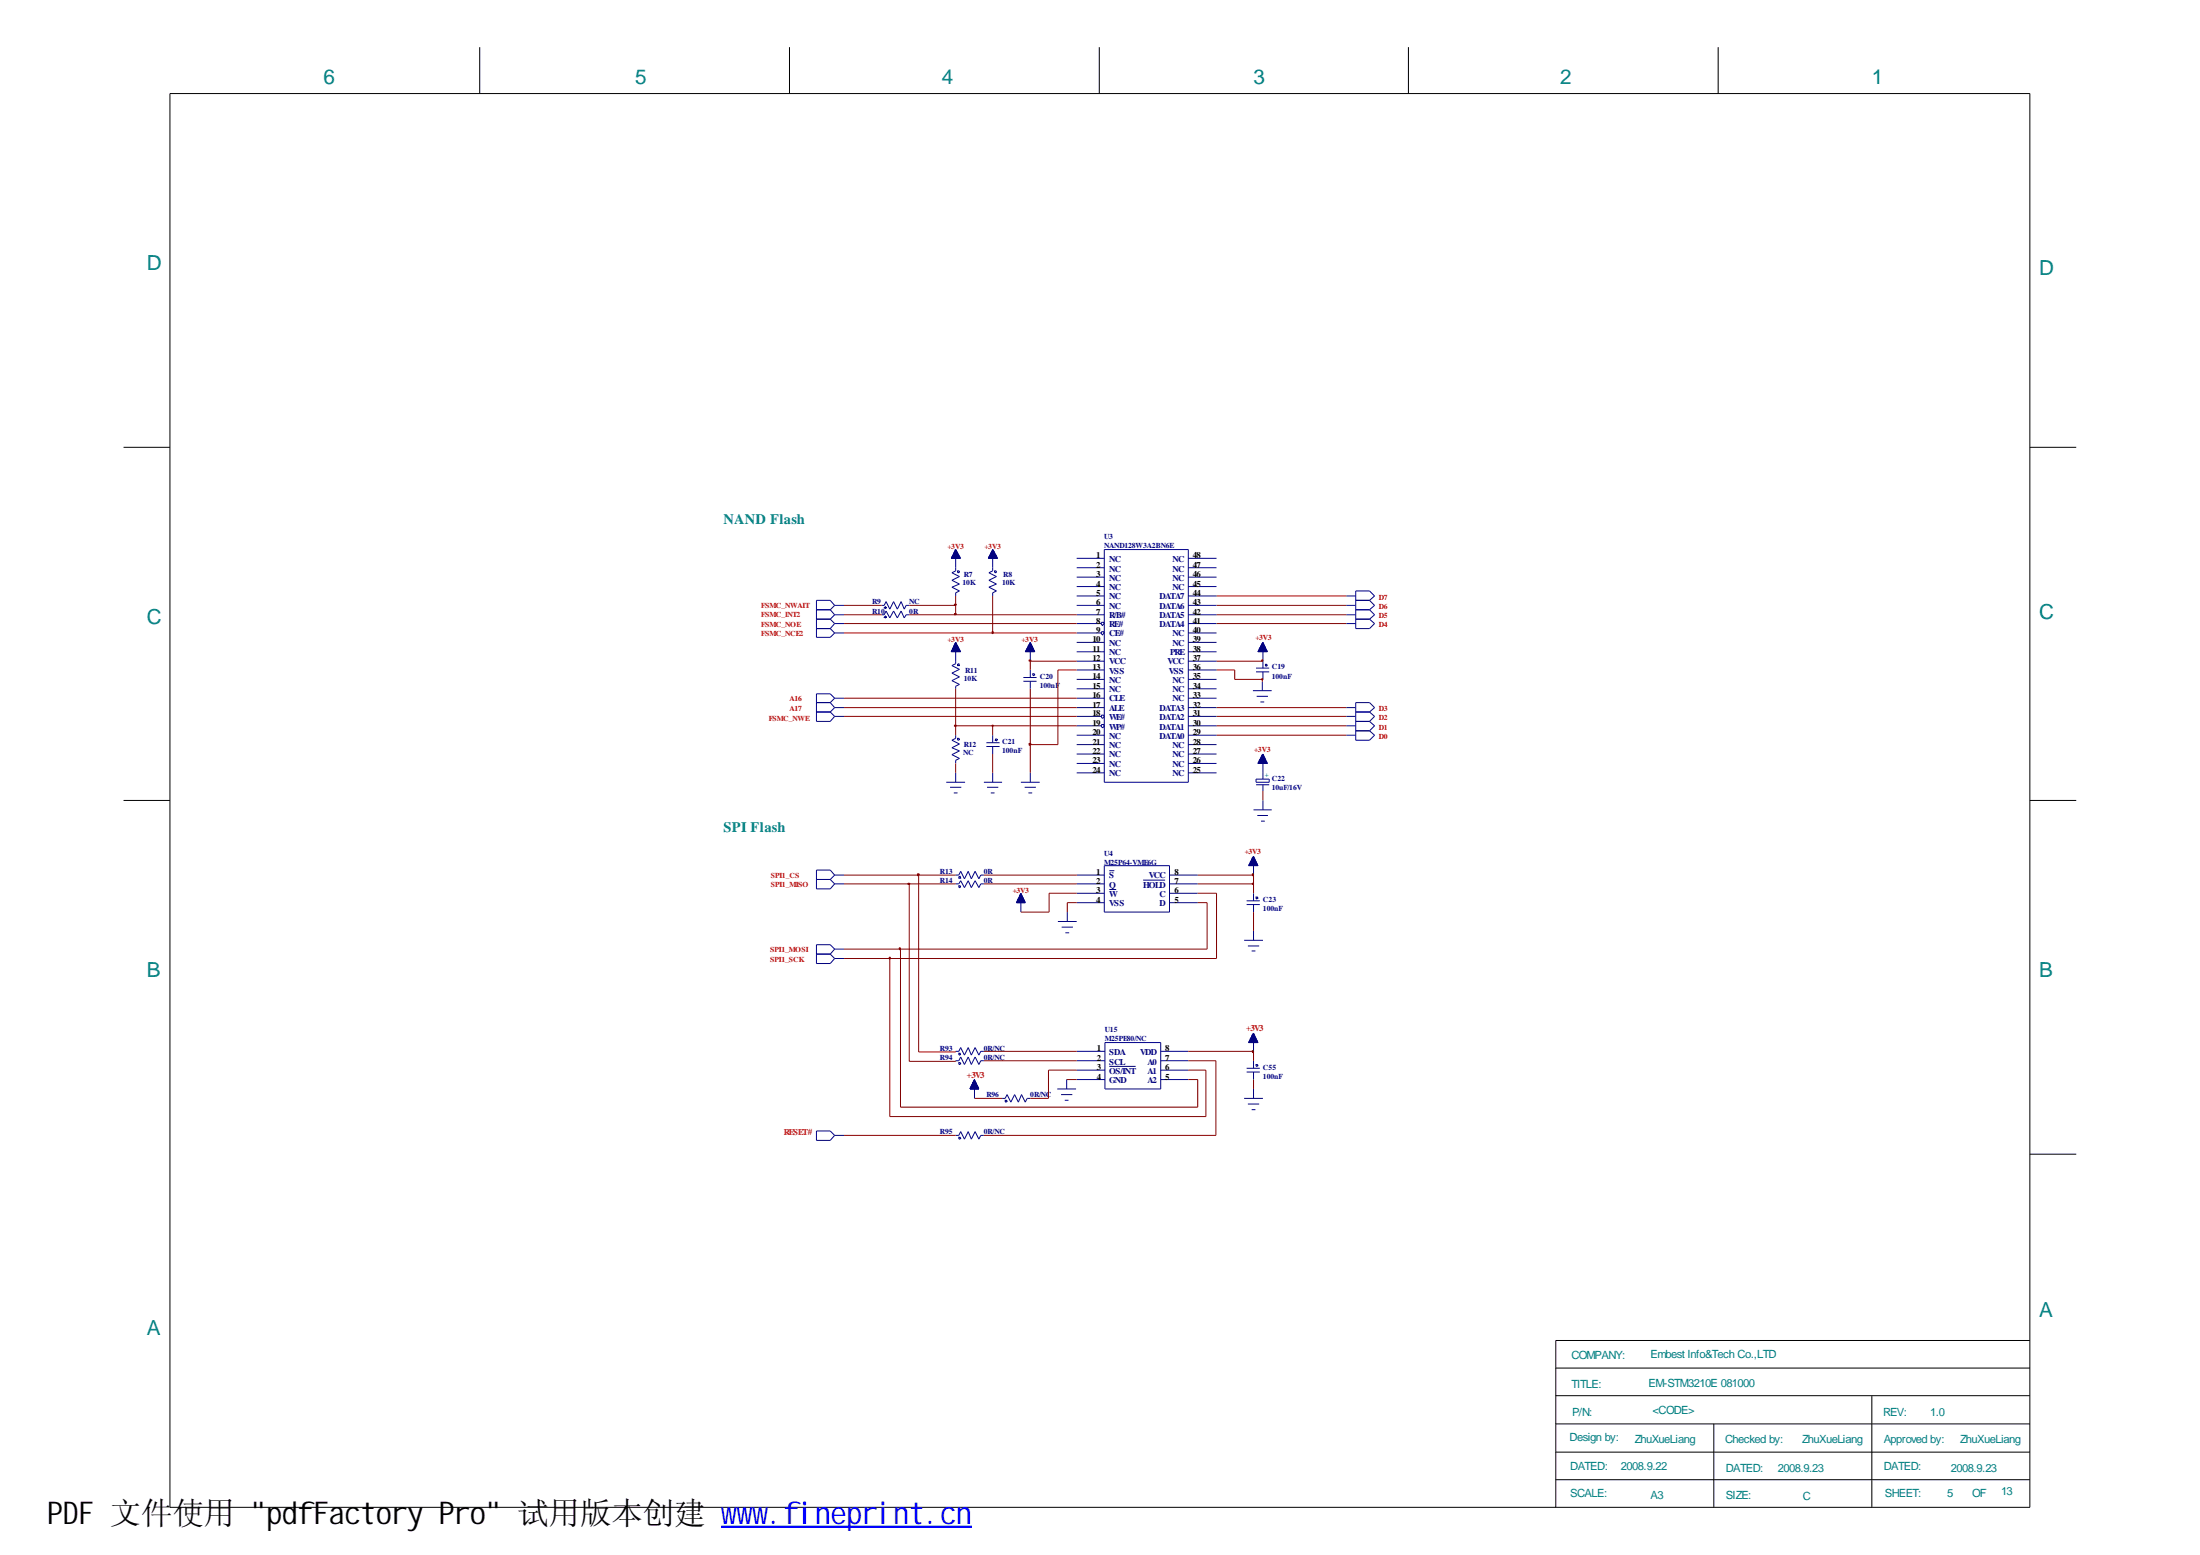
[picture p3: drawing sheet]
<svg xmlns="http://www.w3.org/2000/svg" width="297mm" height="210mm" viewBox="0 0 297 210" stroke-linecap="round" stroke-linejoin="round" font-family="sans-serif">
<g fill="none" stroke="#000080" stroke-width=".14">
<path d="M128.5 75.3h1.1v.1M128.5 75.2h1M128.5 75.1v.3M128.6 75.1h.9v.3M128.7 74.9h.8v.5M128.8 74.8h.6v.6M128.8 74.7h.5M128.8 75.4v-.8h.5v.8M128.9 74.5h.3M128.9 74.4v1M128.9 74.4h.3v1M128.9 74.4h.2"/>
<path d="M128.9 74.3h.2v1.1M128.9 74.2v1.2M129 74.2v2.9l-.5 .2 1 .5-1 .5 1 .5-1 .5 1 .5-.5 .2v.4M129 74.2l.7 1.2h-1.3zM129.3 77.1h.2v.1l-.1 .1zM129.4 74.9h-.7v.5M129.5 75h-.9v.4M133.5 75.3h1.1v.1M133.5 75.2h1.1M133.5 75.1v.3M133.6 75.1h.9M133.6 75.4v-.4h.9v.4"/>
<path d="M133.7 74.9h.8M133.7 75.4v-.5h.8v.5M133.8 74.8h.6v.6M133.8 74.7h.6M133.8 74.6v.8M133.9 74.6h.4M133.9 75.4v-.9h.4v.9M133.9 74.4h.3M133.9 75.4v-1h.3v1M134 74.2v2.9l-.5 .2 1 .5-1 .5 1 .5-1 .5 1 .5-.5 .2v.4M134 74.2l.7 1.2h-1.3zM134 74.3h.1v1.1"/>
<path d="M134.3 77.1h.2v.2l-.2-.1zM145.4 75.4h3.7M145.4 76.6h3.7M145.4 77.9h3.7M145.4 79.2h3.7M149.1 74.2h11.3v31.4h-11.3zM160.4 75.4h3.9M160.4 76.6h3.9M160.4 77.9h3.9M160.4 79.2h3.9M110.2 83.6h1.9M110.2 82.3h1.9"/>
<path d="M110.2 84.9h1.9M110.2 94.8h1.9M110.2 96.1h1.9M112.1 82.3l.6 .7M112.1 83.6l.6 .6M112.1 84.9l.6 .5M112.1 94.8l.6 .7M112.1 96.1l.6 .6M112.7 83h1.3M112.7 81.7h1.3M112.7 84.2h1.3M112.7 85.4h1.3"/>
<path d="M112.7 94.2h1.3M112.7 95.5h1.3M112.7 96.7h1.3M112.7 83l-.6 .6M112.7 81.7l-.6-.7h-1.9v5h1.9l.6-.6M112.7 94.2l-.6-.5h-1.9v3.7h1.9l.6-.7M112.7 84.2l-.6 .7M112.7 94.2l-.6 .6M112.7 95.5l-.6 .6M112.7 81.7l-.6 .6M119 83h.4l.2-.5 .5 .9 .5-.9 .6 .9 .5-.9 .4 .9 .2-.4h.5M119 81.7h.4l.2-.5 .5 1 .5-1 .6 1 .5-1 .4 1 .2-.5h.5"/>
<path d="M119.5 83.2l.2 .1-.2 .1-.1-.1zM119.5 81.9l.2 .2h-.2h-.1zM128.5 88v-.3h1v.3M128.5 87.8h1.1v.2M128.6 88v-.4h.9v.4M128.6 87.6h.9M128.7 87.5h.8M128.8 87.1v.9M128.8 87.2h.5v.8M128.8 87.3h.6v.7M128.9 87v1M128.9 87.1h.3v.9"/>
<path d="M128.9 87.1h.3M128.9 88v-1.2h.2v1.2M128.9 87h.3M128.9 86.9h.2M129 99.2v.5l-.5 .2 1 .5-1 .5 1 .5-1 .5 1 .5-.5 .2v.5M129 86.7v2.9l-.5 .2 1 .6-1 .5 1 .5-1 .5 1 .5-.5 .2v.4M129 86.7l.7 1.3h-1.3M129 86.7l-.6 1.3M129.3 99.7h.2v.1l-.1 .1zM129.3 89.7l.2-.1v.2h-.2zM129.4 87.4h-.7v.6M129.6 87.9h-1.2v.1"/>
<path d="M134 99.2v1.1M134.5 99.8h.2l-.2 .2-.1-.1zM138.2 92h1.8M138.2 91.5h1.8M138.5 87.9h1.2v.1M138.6 87.7h1v.3M138.6 87.6h.9M138.6 87.6v.4M138.7 87.6h.8v.4M138.8 87.4h.6v.6M138.9 87.2h.5v.8M138.9 87.1h.4"/>
<path d="M138.9 87.1v.9M138.9 87.1h.4v.9M139 86.9h.2v1.1M139.1 86.7v2.6M139.1 90.4v1.1M139.1 92v1M139.1 86.7l-.7 1.3h1.3M139.1 86.8h-.1v1.2M139.1 86.7l.6 1.3M139.2 87h-.3v1M139.4 87.3h-.6v.7M139.4 90.9h.2l.1 .2-.2 .1z"/>
<path d="M139.4 87.5h-.7v.5M139.6 87.8h-1.1v.2M145.4 83h3.7M145.4 81.7h3.7M145.4 80.4h3.7M145.4 84.2h3.3M145.4 85.4h3.3M145.4 86.7h3.7M145.4 88h3.7M145.4 89.3h3.7M145.4 90.4h3.7M145.4 91.7h3.7"/>
<path d="M145.4 93h3.7M145.4 94.2h3.7M145.4 95.5h3.7M145.4 96.7h3.3M145.4 98h3.3M145.4 99.2h3.7M148.8 84h.2l.1 .2-.3 .2-.1-.2zM148.8 85.3h.2l.1 .1-.3 .3-.1-.3zM148.8 96.5h.2l.1 .2-.3 .3-.1-.3zM148.8 97.8h.2l.1 .2-.3 .2-.1-.2zM160.4 83h3.9M160.4 81.7h3.9"/>
<path d="M160.4 80.4h3.9M160.4 84.2h3.9M160.4 85.4h3.9M160.4 86.7h3.9M160.4 88h3.9M160.4 89.3h3.9M160.4 90.4h3.9M160.4 91.7h3.9M160.4 93h3.9M160.4 94.2h3.9M160.4 95.5h3.9M160.4 96.7h3.9"/>
<path d="M160.4 98h3.9M160.4 99.2h3.9M169.2 93.2h2.5M169.6 90.7h1.8M169.6 90.2h1.8M169.7 94h1.5M169.8 88h1.3M169.8 88v-.1h1.3v.1M170 87.7h1v.3M170 87.6h.9v.4M170 87.6v.4M170.1 87.6h.8"/>
<path d="M170.1 87.5h.8M170.1 87.4v.6M170.2 87.4h.7v.6M170.2 94.8h.5M170.3 87.2h.5v.8M170.3 87.1h.4v.9M170.3 87.1v.9M170.3 87.1h.4M170.3 87h.3M170.3 86.9v1.1M170.4 86.9h.2v1.1M170.4 92v1.2"/>
<path d="M170.5 86.7v3.5M170.5 90.7v1M170.5 86.8h-.1v1.2M170.5 86.7l-.7 1.3M170.5 86.7l.6 1.3M170.8 87.3h-.6v.7M170.9 89.7h.1l.1 .1-.2 .1zM171 87.8h-1.1v.2M181.8 83h1.2M181.8 81.7h1.2M181.8 80.4h1.2M181.8 84.2h1.2"/>
<path d="M181.8 95.5h1.2M181.8 96.7h1.2M181.8 98h1.2M181.8 99.2h1.2M183 83.6h1.9M183 82.3h1.9M183 96.1h1.9M183 81h1.9M183 97.4h1.9M183 98.7h1.9M184.9 81l.7-.6-.7-.6h-1.9v5.1h1.9l.7-.7-.7-.6M184.9 96.1l.7-.6-.7-.7h-1.9v5.1h1.9l.7-.7-.7-.5"/>
<path d="M184.9 81l.7 .7-.7 .6M184.9 82.3l.7 .7-.7 .6M184.9 96.1l.7 .6-.7 .7M184.9 97.4l.7 .6-.7 .7M110.2 118.7h1.9M112.1 118.7l.6 .6M112.7 118.1h1.3M112.7 119.3h1.3M112.7 118.1l-.6-.7h-1.9v2.6h1.9l.6-.7M112.7 118.1l-.6 .6M127.8 105.6h2.5M128.3 106.3h1.5"/>
<path d="M128.8 107h.5M129 118.1h.5l.2-.5 .5 1 .5-1 .4 1 .6-1 .5 1 .2-.5h.4M129 119.3h.5l.2-.4 .5 .9 .5-.9 .4 .9 .6-.9 .5 .9 .2-.5h.4M129 104.3v1.3M129.5 118.4l.1-.1 .1 .2h-.2zM129.5 119.6h.1l.1 .1-.2 .1zM132.8 105.6h2.5M133.2 100.8h1.8M133.2 100.3h1.8M133.3 106.3h1.5M133.8 107h.5M134 100.8v1"/>
<path d="M134 104.3v1.3M137.8 105.6h2.6M138.3 106.3h1.6M138.9 107h.5M139.1 104.3v1.3M145.4 118.1h3.7M145.4 119.3h3.7M145.4 100.5h3.7M145.4 101.8h3.7M145.4 103.1h3.7M145.4 104.3h3.7M149.1 116.9h8.8v6.2h-8.8z"/>
<path d="M149.8 117.5h.7M154.3 118.8h3M157.9 118.1h3.8M157.9 119.3h3.8M160.4 100.5h3.9M160.4 101.8h3.9M160.4 103.1h3.9M160.4 104.3h3.9M168.7 116.8h1.1v.1M168.7 116.7v.2M168.7 116.7h1.1M168.7 116.9v-.3h1.1v.3"/>
<path d="M168.8 116.5h.9v.4M168.8 116.4h.8M168.8 116.3h.8M168.8 116.3v.6M168.9 116.3h.7v.6M169 116.1h.5v.8M169 116h.4v.9M169 115.9v1M169.1 115.9h.2M169.1 115.8h.2M169.1 115.8v1.1M169.2 115.8h.1v1.1"/>
<path d="M169.2 115.6l-.6 1.3h1.2M169.2 115.6v2.5M169.2 109.3h2.5M169.2 115.6l.6 1.3M169.2 115.7v1.2M169.5 116.2h-.6v.7M169.6 105.2h1.8v.4h-1.8zM169.6 105.9h1.8M169.8 110.1h1.4M169.8 103.1h1.3M169.8 103v.1M169.9 103h1.1"/>
<path d="M170 102.8h1v.3M170 102.7h.9v.4M170 102.6v.5M170.1 102.6h.8M170.1 102.5h.8M170.1 102.5v.6M170.2 102.5h.7v.6M170.2 102.4h.6M170.2 102.3v.8M170.3 102.3h.5v.8M170.3 102.2h.4v.9M170.3 102.1v1"/>
<path d="M170.3 110.8h.5M170.3 102.1h.4M170.3 102h.3M170.3 102v1.1M170.4 102h.2v1.1M170.4 101.9h.1M170.4 101.8v1.3M170.5 101.8v3.4M170.5 105.9v.9M170.5 108v1.3M170.5 101.8l-.7 1.3M170.5 101.8l.6 1.3"/>
<path d="M171 102.9h-1.1v.2M171.1 103v.1M110.2 128.8h1.9M112.1 128.8l.6 .6M112.7 128.1l-.6-.6h-1.9v2.6h1.9l.6-.7M112.7 128.1h1.3M112.7 128.1l-.6 .7M112.7 129.4h1.3M137.3 121.8v-.2h1v.2M137.3 121.7h1M137.4 121.5h.9M137.4 121.4h.9v.4"/>
<path d="M137.4 121.3v.5M137.5 121.3h.7v.5M137.6 121.2h.5M137.6 121.8v-.7h.5v.7M137.7 121h.3M137.7 120.9h.3v.9M137.7 120.8v1M137.8 120.8h.1v1M137.8 120.7h.1M137.8 120.7v1.1M137.8 120.6l.6 1.2h-1.2M137.8 120.6v2.5"/>
<path d="M137.8 120.6l-.6 1.2M138.2 121.3h-.7v.5M138.4 121.8h-1.2M142.8 124.4h2.6M143.3 125.2h1.6M143.8 125.9h.6M144.1 123.1v1.3M145.4 120.6h3.7M145.4 121.8h3.7M149.8 120.1h.9M157.9 120.6h3.8M157.9 121.8h3.8"/>
<path d="M168 126.9h2.5M168.3 122.1h1.8M168.3 121.6h1.8M168.5 127.7h1.5M169 128.4h.5M169 139.8v.9M169 139.9h.4v.8M169 140h.5v.7M169.1 139.8h.3M169.1 139.7h.2M169.2 120.6v1M169.2 122.1v1"/>
<path d="M169.2 125.7v1.2M169.2 139.5v2.5M169.2 139.5l-.6 1.2h1.2M169.2 139.5v1.2M169.2 139.5l.6 1.2M169.6 121.1h.2v.2h-.1zM110.2 152.7h1.9l.6 .6-.6 .6h-1.9zM112.7 153.3h1.3M129 141.9h.5l.2-.5 .5 1 .5-1 .4 1 .6-1 .5 1 .2-.5h.4M129 143.2h.5l.2-.5 .5 1 .5-1 .4 1 .6-1 .5 1 .2-.5h.4M129 153.3h.5l.2-.5 .5 1 .5-1 .4 1 .6-1 .5 1 .2-.5h.4M129.5 142.2h.1l.1 .1-.2 .1z"/>
<path d="M129.5 143.4h.1l.1 .2-.2 .1zM129.5 153.5h.1l.1 .2-.2 .1zM131 146.9h1.2M131.1 146.7h1v.3M131.1 146.6h.9v.4M131.1 147v-.5h.8v.5M131.2 146.4h.7M131.3 146.2h.5v.8M131.3 146.1h.4M131.3 146.1v.9M131.4 146.1h.3v.9M131.4 147v-1h.3v1"/>
<path d="M131.5 145.9h.2M131.6 145.7l.6 1.3h-1.2M131.6 145.7v2.6M131.6 145.7l-.6 1.3M131.6 145.8h-.1v1.2M131.8 146.3h-.6v.7M132 146.7h-.9v.3M132.1 146.8h-1.1v.2M135.3 148.3h.4l.3-.5 .5 1 .5-1 .5 1 .4-1 .5 1 .3-.5h.4M135.7 148.5h.2l.1 .2-.2 .1zM142.7 147h2.6M143.3 147.8h1.5"/>
<path d="M143.8 148.5h.5M144 145.7v1.3M145.4 141.9h3.8M145.4 143.2h3.8M145.4 144.5h3.8M145.4 145.7h3.8M149.2 140.7h7.5v6.3h-7.5zM149.8 143.9h3.5M156.7 141.9h3.7M156.7 143.2h3.7M156.7 144.5h3.7M156.7 145.7h3.7"/>
<path d="M168 148.3h2.5M168.3 144.7h1.8M168.3 144.2h1.8M168.5 149h1.5M168.7 140.6h1.1v.1M168.7 140.7v-.2h1.1v.2M168.7 140.4h1v.3M168.8 140.7v-.6h.8v.6M168.8 140.3h.9M168.8 140.2h.8M169 149.8h.5M169.1 140.7v-1.1h.2v1.1"/>
<path d="M169.2 143.2v1M169.2 144.7v1M169.2 147v1.3M169.5 140.1h-.6v.6M169.6 143.7h.2v.2h-.1zM169.8 140.6h-1.1v.1"/>
</g>
<g fill="none" stroke="#800000" stroke-width=".14">
<path d="M114 83h5M114 81.7h5M114 84.2h31.4M114 85.4h31.4M114 96.7h31.4M114 94.2h31.4M114 95.5h31.4M122.8 83h22.6M122.8 81.7h6.2M129 80.4v2.6M129 93v6.2M129 98h16.4"/>
<path d="M134 80.4v5M134 98v1.2M139.1 93v11.3M145.4 89.3h-6.3v1.1M145.4 90.4h-2.6v10.1h-3.7M164.3 98h17.5M164.3 83h17.5M164.3 81.7h17.5M164.3 84.2h17.5M164.3 96.7h17.5M164.3 95.5h17.5M164.3 90.4h2.4v1.3h3.8"/>
<path d="M164.3 80.4h17.5M164.3 99.2h17.5M164.3 89.3h6.2M170.4 91.7v.3M114 118.1h15M114 119.3h15M122.8 119.3v24h6.2v-.1M124 118.1v23.9h5v-.1M129 103.1v1.2M132.8 118.1h12.6M132.8 119.3h12.6M134 101.8v2.5"/>
<path d="M161.7 118.1h7.5v2.5M161.7 119.3h7.5M170.5 106.8v1.2M120.1 129.4v21.3h42.7v-6.2h-2.4M121.6 128.1v21.4h40.1v-3.8h-1.3M145.4 120.6h-3.8v2.5h-3.8M145.4 121.8h-1.3v1.3M161.7 120.6h2.6v8.8h-50.3M161.7 121.8h1.3v6.3h-49M169.2 123.1v2.6M114 153.3h15M131.6 148.3h3.7"/>
<path d="M132.8 141.9h12.6M132.8 143.2h12.6M144 145.7h1.4M145.4 144.5h-3.8v3.8h-2.5M160.4 141.9h8.8v1.3M160.4 143.2h3.8v10.1h-31.4M169.2 145.7v1.3"/>
</g>
<g fill="#800000" stroke="#800000" stroke-width=".14">
<path d="M128.9 97.9l.2 .1-.2 .1z" fill-rule="evenodd"/>
<path d="M134 97.9l.1 .1-.1 .1z" fill-rule="evenodd"/>
<path d="M128.9 81.6h.2l-.2 .1z" fill-rule="evenodd"/>
<path d="M128.9 82.8l.2 .1-.2 .1z" fill-rule="evenodd"/>
<path d="M134 85.3l.1 .1-.1 .1z" fill-rule="evenodd"/>
<path d="M138.9 89.1l.3 .1-.2 .1z" fill-rule="evenodd"/>
<path d="M170.4 89.1l.1 .1-.1 .1z" fill-rule="evenodd"/>
<path d="M169.1 119.2l.1 .1v.1z" fill-rule="evenodd"/>
<path d="M169.1 118h.1v.2z" fill-rule="evenodd"/>
<path d="M138.9 100.4h.2v.1h-.2z" fill-rule="evenodd"/>
<path d="M170.4 91.6l.1 .1-.1 .1z" fill-rule="evenodd"/>
<path d="M123.9 118h.2v.2h-.2z" fill-rule="evenodd"/>
<path d="M122.6 119.2l.3 .1-.2 .1z" fill-rule="evenodd"/>
<path d="M169.1 141.8l.1 .1v.2z" fill-rule="evenodd"/>
<path d="M121.4 128h.2l-.1 .2z" fill-rule="evenodd"/>
<path d="M120.1 129.2l.1 .1-.1 .2z" fill-rule="evenodd"/>
</g>
<g fill="none" stroke="#000" stroke-width=".14">
<path d="M22.9 12.6h251.2v190.9h-251.2zM64.8 6.4v6.2M106.6 6.4v6.2M148.4 6.4v6.2M190.2 6.4v6.2M232 6.4v6.2M16.7 60.4h6.2M274.1 60.4h6.2M16.7 108h6.2M274.1 108h6.2M274.1 155.8h6.2M210.1 196h64"/>
<path d="M210.1 199.7h64M210.1 184.7h64M210.1 188.4h64M210.1 192.2h64M231.4 192.2v11.3M252.7 188.4v15.1M274.1 180.9h-64v22.6"/>
</g>
<path d="M97.4 206h33.8" fill="none" stroke="#00f" stroke-width=".18"/>
<path d="M97.4 206.1h33.8" fill="none" stroke="#00f" stroke-width=".17"/>
<text font-size="4.2" x="6.3" y="205.7">PDF 文件使用 &quot;pdfFactory Pro&quot; 试用版本创建 www.fineprint.cn</text>
<g font-size="2.8" fill="#008080">
<text x="43.7" y="11.4">6</text>
<text x="85.8" y="11.4">5</text>
<text x="127.2" y="11.4">4</text>
<text x="169.2" y="11.4">3</text>
<text x="210.7" y="11.4">2</text>
<text x="252.7" y="11.4">1</text>
<text x="19.8" y="36.5">D</text>
<text x="275.3" y="37.1">D</text>
<text x="275.3" y="83.6">C</text>
<text x="19.8" y="84.3">C</text>
<text x="19.8" y="131.9">B</text>
<text x="275.3" y="131.9">B</text>
<text x="275.3" y="177.7">A</text>
<text x="19.8" y="180.3">A</text>
</g>
<g font-size="1.9" fill="#008080">
<text x="97.7" y="70.8">NAND Flash</text>
<text x="97.7" y="112.3">SPI Flash</text>
</g>
<g font-size="1.5" fill="#008080">
<text x="212.2" y="183.4">COMPANY:</text>
<text x="222.8" y="183.3">Embest Info&amp;Tech Co.,LTD</text>
<text x="212.2" y="187.3">TITLE:</text>
<text x="212.3" y="191.1">P/N:</text>
<text x="222.6" y="187.2">EM-STM3210E 081000</text>
<text x="223.1" y="190.9">&lt;CODE&gt;</text>
<text x="254.3" y="191.2">REV:</text>
<text x="260.6" y="191.2">1.0</text>
<text x="211.9" y="194.5">Design by:</text>
<text x="220.7" y="194.7">ZhuXueLiang</text>
<text x="232.9" y="194.7">Checked by:</text>
<text x="243.3" y="194.7">ZhuXueLiang</text>
<text x="254.3" y="194.8">Approved by:</text>
<text x="264.7" y="194.7">ZhuXueLiang</text>
<text x="212" y="198.5">DATED:</text>
<text x="212" y="202.1">SCALE:</text>
<text x="218.9" y="198.5">2008.9.22</text>
<text x="222.8" y="202.4">A3</text>
<text x="233" y="198.6">DATED:</text>
<text x="233" y="202.3">SIZE:</text>
<text x="240" y="198.7">2008.9.23</text>
<text x="243.4" y="202.5">C</text>
<text x="254.3" y="198.5">DATED:</text>
<text x="254.5" y="202.1">SHEET:</text>
<text x="262.9" y="202">5</text>
<text x="263.4" y="198.6">2008.9.23</text>
<text x="266.3" y="202">OF</text>
<text x="270.2" y="201.9">13</text>
</g>
<g font-size="1.2">
<text x="148" y="75.4">1</text>
<text x="148" y="76.6">2</text>
<text x="148" y="77.9">3</text>
<text x="161" y="77.9">46</text>
<text x="161" y="76.6">47</text>
<text x="161" y="75.4">48</text>
<text x="148" y="79.2">4</text>
<text x="148" y="80.4">5</text>
<text x="148" y="81.7">6</text>
<text x="148" y="83">7</text>
<text x="161" y="83">42</text>
<text x="161" y="81.7">43</text>
<text x="161" y="80.4">44</text>
<text x="161" y="79.2">45</text>
<text x="147.5" y="86.7">10</text>
<text x="147.5" y="88">11</text>
<text x="147.5" y="89.3">12</text>
<text x="148" y="84.2">8</text>
<text x="148" y="85.4">9</text>
<text x="161" y="89.3">37</text>
<text x="161" y="88">38</text>
<text x="161" y="86.7">39</text>
<text x="161" y="85.4">40</text>
<text x="161" y="84.2">41</text>
<text x="147.5" y="90.4">13</text>
<text x="147.5" y="91.7">14</text>
<text x="147.5" y="93">15</text>
<text x="147.5" y="94.2">16</text>
<text x="147.5" y="95.5">17</text>
<text x="161" y="95.5">32</text>
<text x="161" y="94.2">33</text>
<text x="161" y="93">34</text>
<text x="161" y="91.7">35</text>
<text x="161" y="90.4">36</text>
<text x="147.5" y="96.7">18</text>
<text x="147.5" y="98">19</text>
<text x="147.5" y="99.2">20</text>
<text x="147.5" y="100.5">21</text>
<text x="147.5" y="101.8">22</text>
<text x="161" y="101.8">27</text>
<text x="161" y="100.5">28</text>
<text x="161" y="99.2">29</text>
<text x="161" y="98">30</text>
<text x="161" y="96.7">31</text>
<text x="147.5" y="103.1">23</text>
<text x="147.5" y="104.3">24</text>
<text x="161" y="104.3">25</text>
<text x="161" y="103.1">26</text>
<text x="148" y="118.1">1</text>
<text x="148" y="119.3">2</text>
<text x="158.6" y="119.3">7</text>
<text x="158.6" y="118.1">8</text>
<text x="148" y="120.6">3</text>
<text x="148" y="121.8">4</text>
<text x="158.6" y="121.8">5</text>
<text x="158.6" y="120.6">6</text>
<text x="148.1" y="141.9">1</text>
<text x="148.1" y="143.2">2</text>
<text x="157.3" y="143.2">7</text>
<text x="157.3" y="141.9">8</text>
<text x="148.1" y="144.5">3</text>
<text x="148.1" y="145.7">4</text>
<text x="157.3" y="145.7">5</text>
<text x="157.3" y="144.5">6</text>
</g>
<g font-size="1.2" fill="#000080">
<text x="149.8" y="75.9">NC</text>
<text x="149.8" y="77.1">NC</text>
<text x="158.3" y="77.1">NC</text>
<text x="158.3" y="75.9">NC</text>
<text x="149.8" y="78.4">NC</text>
<text x="149.8" y="79.6">NC</text>
<text x="149.8" y="80.9">NC</text>
<text x="149.8" y="82.1">NC</text>
<text x="149.8" y="83.4">R/B#</text>
<text x="156.5" y="83.4">DATA5</text>
<text x="156.5" y="82.1">DATA6</text>
<text x="156.5" y="80.9">DATA7</text>
<text x="158.3" y="79.6">NC</text>
<text x="158.3" y="78.4">NC</text>
<text x="149.8" y="84.7">RE#</text>
<text x="149.8" y="85.9">CE#</text>
<text x="149.8" y="87.1">NC</text>
<text x="149.8" y="88.4">NC</text>
<text x="149.8" y="89.7">VCC</text>
<text x="156.5" y="84.7">DATA4</text>
<text x="157.6" y="89.7">VCC</text>
<text x="158" y="88.4">PRE</text>
<text x="158.3" y="87.1">NC</text>
<text x="158.3" y="85.9">NC</text>
<text x="149.8" y="90.9">VSS</text>
<text x="149.8" y="92.2">NC</text>
<text x="149.8" y="93.4">NC</text>
<text x="149.8" y="94.7">CLE</text>
<text x="149.8" y="95.9">ALE</text>
<text x="156.5" y="95.9">DATA3</text>
<text x="157.8" y="90.9">VSS</text>
<text x="158.3" y="94.7">NC</text>
<text x="158.3" y="93.4">NC</text>
<text x="158.3" y="92.2">NC</text>
<text x="149.8" y="97.2">WE#</text>
<text x="149.8" y="98.5">WP#</text>
<text x="149.8" y="99.8">NC</text>
<text x="149.8" y="101">NC</text>
<text x="156.5" y="99.8">DATA0</text>
<text x="156.5" y="98.5">DATA1</text>
<text x="156.5" y="97.2">DATA2</text>
<text x="158.3" y="101">NC</text>
<text x="149.8" y="102.2">NC</text>
<text x="149.8" y="103.5">NC</text>
<text x="149.8" y="104.7">NC</text>
<text x="158.3" y="104.7">NC</text>
<text x="158.3" y="103.5">NC</text>
<text x="158.3" y="102.2">NC</text>
<text x="149.8" y="118.5">S</text>
<text x="149.8" y="119.8">Q</text>
<text x="154.3" y="119.8">HOLD</text>
<text x="155.1" y="118.5">VCC</text>
<text x="149.8" y="121.1">W</text>
<text x="149.8" y="122.4">VSS</text>
<text x="156.5" y="122.4">D</text>
<text x="156.5" y="121.1">C</text>
<text x="149.8" y="142.4">SDA</text>
<text x="149.8" y="143.7">SCL</text>
<text x="153.9" y="142.4">VDD</text>
<text x="154.9" y="143.7">A0</text>
<text x="149.8" y="145">OS/INT</text>
<text x="149.8" y="146.1">GND</text>
<text x="154.9" y="146.1">A2</text>
<text x="154.9" y="145">A1</text>
</g>
<g font-size="1.2" fill="#f00">
<text x="168.2" y="139.2">+3V3</text>
<text x="130.6" y="145.5">+3V3</text>
<text x="105.8" y="153.3">RESET#</text>
</g>
<g font-size="1" fill="#f00">
<text x="127.9" y="74.1">+3V3</text>
<text x="132.9" y="74.1">+3V3</text>
<text x="102.8" y="83.3">FSMC_INT2</text>
<text x="102.8" y="82.1">FSMC_NWAIT</text>
<text x="186.2" y="81">D7</text>
<text x="186.2" y="82.2">D6</text>
<text x="186.2" y="83.4">D5</text>
<text x="102.8" y="84.6">FSMC_NOE</text>
<text x="102.8" y="85.9">FSMC_NCE2</text>
<text x="127.9" y="86.6">+3V3</text>
<text x="137.9" y="86.6">+3V3</text>
<text x="169.5" y="86.4">+3V3</text>
<text x="186.2" y="84.7">D4</text>
<text x="106.6" y="94.7">A16</text>
<text x="106.6" y="95.9">A17</text>
<text x="103.8" y="97.3">FSMC_NWE</text>
<text x="169.3" y="101.5">+3V3</text>
<text x="186.2" y="96">D3</text>
<text x="186.2" y="97.2">D2</text>
<text x="186.2" y="98.5">D1</text>
<text x="186.2" y="99.8">D0</text>
<text x="104.1" y="118.5">SPI1_CS</text>
<text x="104.1" y="119.7">SPI1_MISO</text>
<text x="168.1" y="115.3">+3V3</text>
<text x="136.7" y="120.5">+3V3</text>
<text x="104" y="128.5">SPI1_MOSI</text>
<text x="104" y="129.8">SPI1_SCK</text>
</g>
<g font-size="1" fill="#000080">
<text x="130.1" y="77.9">R7</text>
<text x="135.5" y="77.9">R8</text>
<text x="149.1" y="72.7">U3</text>
<text x="149.1" y="74">NAND128W3A2BN6E</text>
<text x="117.8" y="82.8">R10</text>
<text x="117.8" y="81.5">R9</text>
<text x="122.8" y="82.8">0R</text>
<text x="122.8" y="81.5">NC</text>
<text x="130" y="78.9">10K</text>
<text x="135.3" y="79">10K</text>
<text x="130.1" y="91.9">10K</text>
<text x="130.3" y="90.9">R11</text>
<text x="140.4" y="91.6">C20</text>
<text x="140.4" y="92.9">100nF</text>
<text x="171.7" y="90.4">C19</text>
<text x="171.7" y="91.6">100nF</text>
<text x="130" y="101.9">NC</text>
<text x="130.1" y="100.9">R12</text>
<text x="135.3" y="100.4">C21</text>
<text x="135.3" y="101.6">100nF</text>
<text x="171.7" y="105.4">C22</text>
<text x="171.7" y="106.7">10uF/16V</text>
<text x="126.9" y="118">R13</text>
<text x="126.9" y="119.2">R14</text>
<text x="132.8" y="118">0R</text>
<text x="132.8" y="119.2">0R</text>
<text x="149.1" y="115.5">U4</text>
<text x="149.1" y="116.8">M25P64-VME6G</text>
<text x="170.5" y="121.8">C23</text>
<text x="170.5" y="123">100nF</text>
<text x="126.9" y="141.8">R93</text>
<text x="126.9" y="143.1">R94</text>
<text x="132.8" y="141.8">0R/NC</text>
<text x="132.8" y="143.1">0R/NC</text>
<text x="149.2" y="139.3">U15</text>
<text x="149.2" y="140.6">M25PE80/NC</text>
<text x="133.2" y="148.1">R96</text>
<text x="139.1" y="148.1">0R/NC</text>
<text x="170.5" y="144.4">C55</text>
<text x="170.5" y="145.6">100nF</text>
<text x="126.9" y="153.1">R95</text>
<text x="132.8" y="153.1">0R/NC</text>
</g>
<text font-size=".9" fill="#008080" x="170.8" y="104.9">+</text>
</svg>
